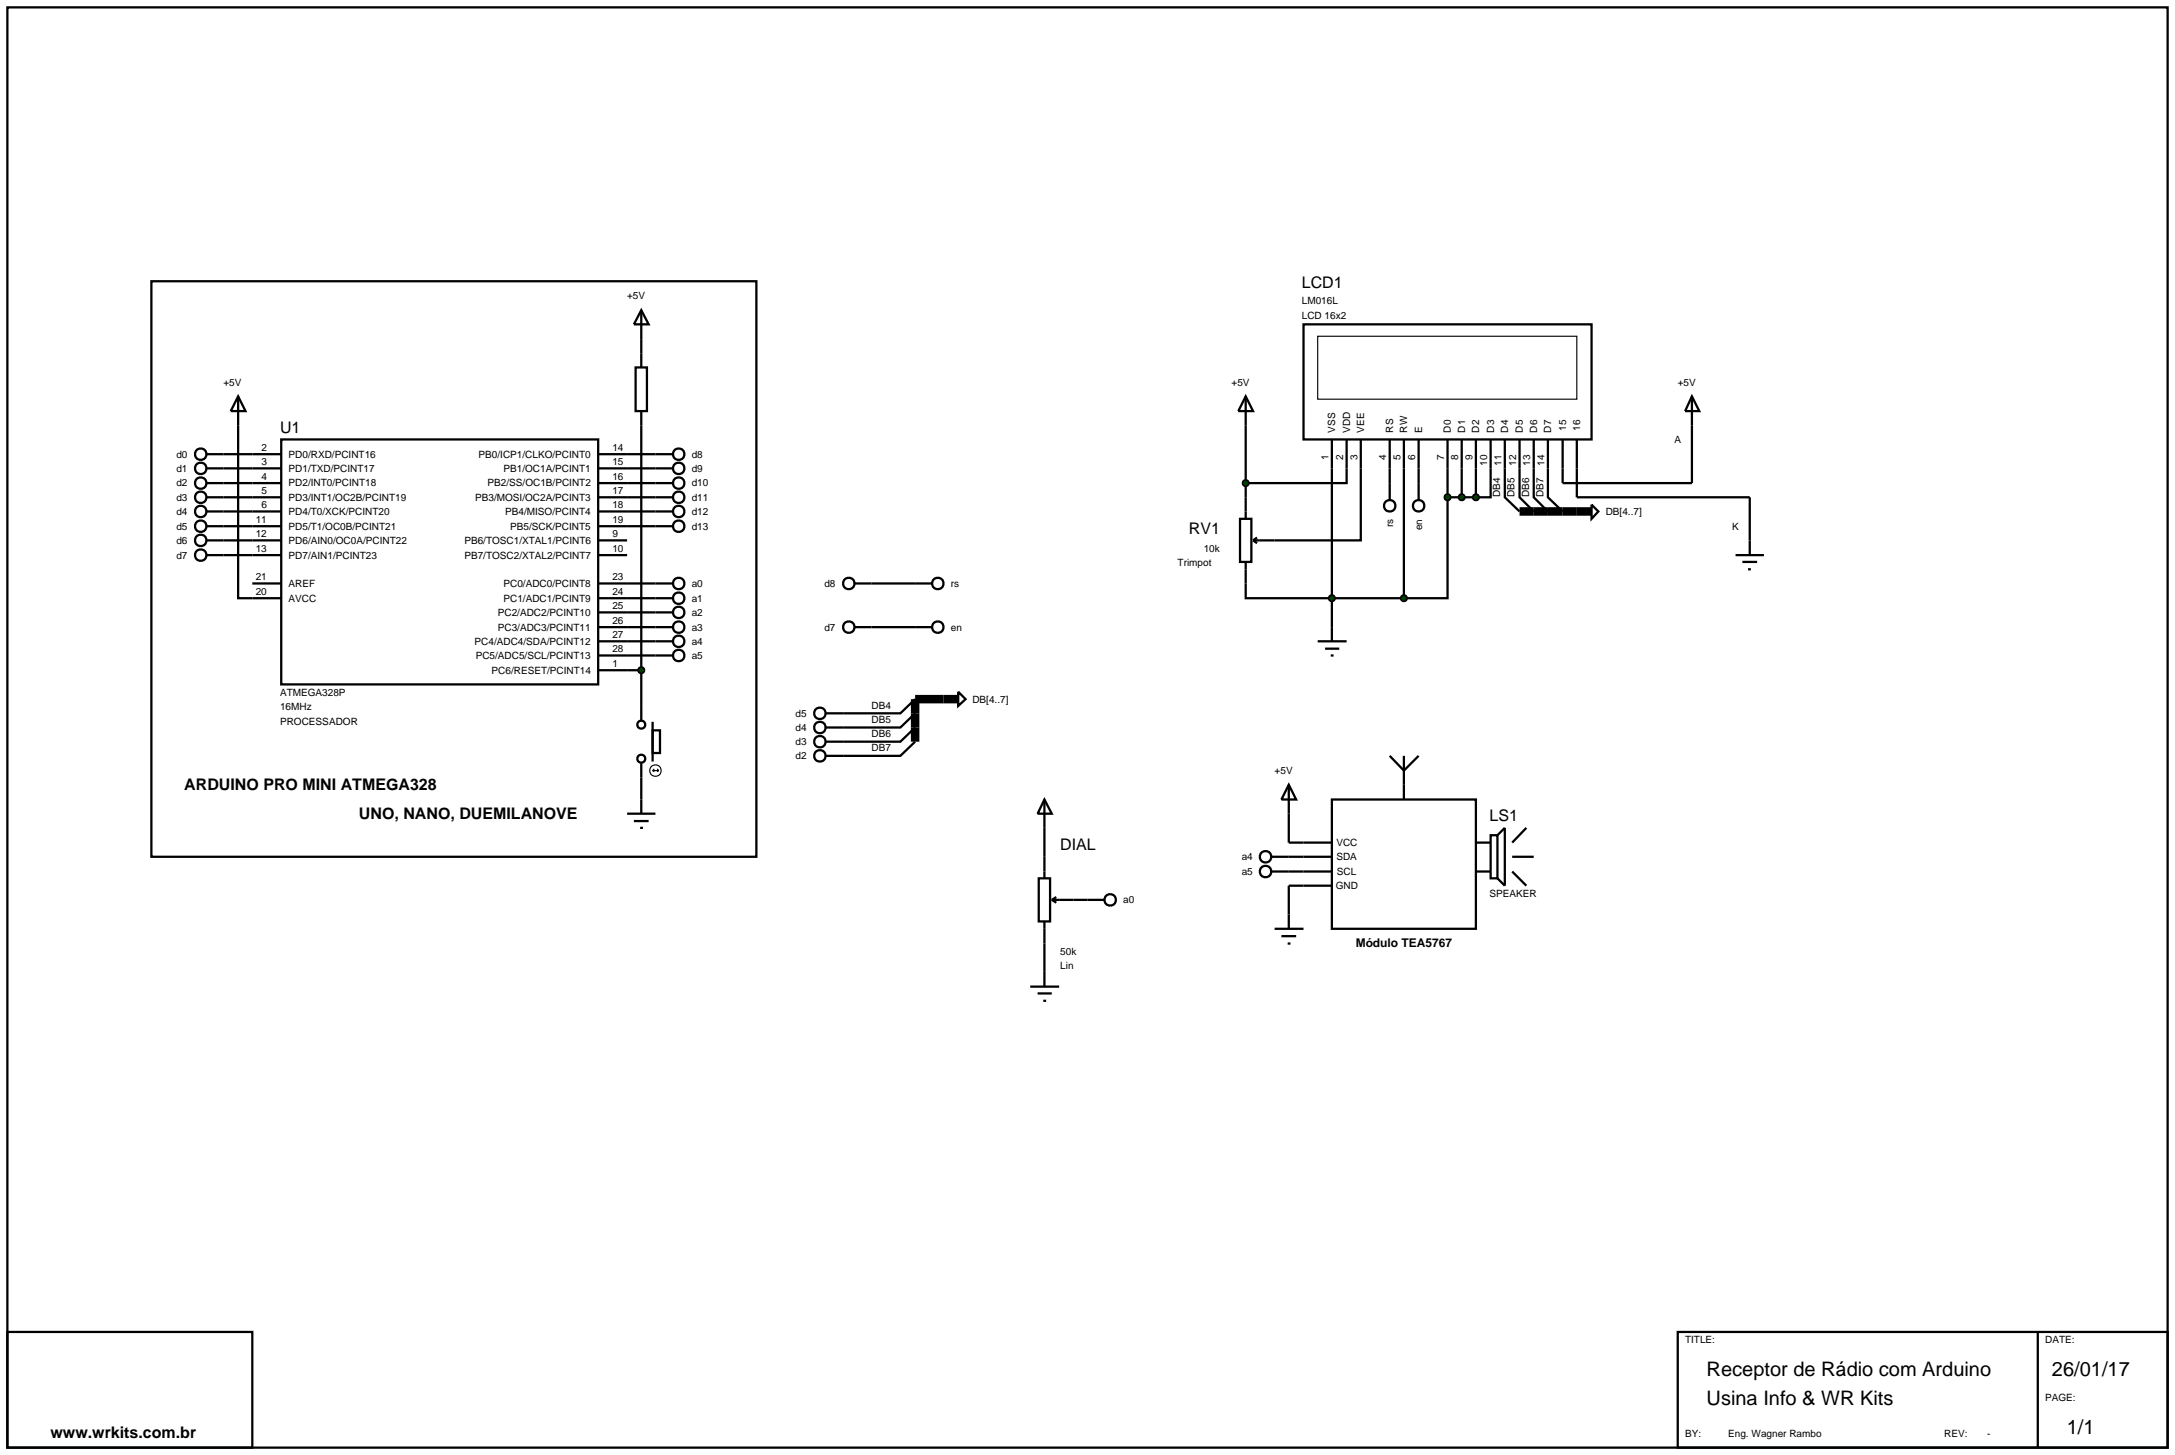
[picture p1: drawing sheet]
<svg xmlns="http://www.w3.org/2000/svg" width="384mm" height="257mm" viewBox="0 0 384 257" stroke-linecap="round" stroke-linejoin="round" font-family="sans-serif">
<g fill="none" stroke="#000" stroke-width=".4">
<path d="M1.3 1.3h381v254h-381zM26.7 49.6h106.7v101.5h-106.7zM113.1 59.8v5M42 69.9v35.6h7.6M42 69.9l1.3 2.6h-2.6zM49.6 77.5h55.9v43.2h-55.9zM112.1 64.8h2v7.7h-2zM113.1 72.5v54.6M219.7 75v12.7M36.4 80.1h13.2M36.4 82.6h13.2M36.4 87.7h13.2"/>
<path d="M36.4 85.2h13.2M36.4 90.2h13.2M36.4 92.8h13.2M36.4 95.3h13.2M36.4 97.9h13.2M105.5 80.1h13.2M105.5 82.6h13.2M105.5 87.7h13.2M105.5 85.2h13.2M105.5 90.2h13.2M105.5 92.8h13.2M105.5 95.3h5.1"/>
<path d="M105.5 97.9h5.1M234.9 82.6v28M237.5 82.6v2.6h-17.8M240 82.6v12.7h-15.2M245.1 82.6v2.6M247.6 82.6v22.9M250.2 82.6v2.6M255.3 87.7v17.8h-7.7M255.3 87.7h5M255.3 82.6v5.1M257.8 82.6v5.1M260.3 82.6v5.1"/>
<path d="M262.9 82.6v5.1h-2.6M265.4 82.6v5.1l2.6 2.5M268 82.6v5.1l2.5 2.5M270.5 82.6v5.1l2.5 2.5M273 82.6v5.1l2.6 2.5M44.5 102.9h5.1M105.5 102.9h13.2M105.5 105.5h13.2M105.5 108h13.2M105.5 110.6h13.2M105.5 113.1h13.2M105.5 115.6h13.2"/>
<path d="M105.5 118.2h7.6M153.7 102.9h7.7M153.7 110.6h7.7M219.7 102.9v2.6h27.9M113.1 134.6v8.9M115.1 128.8h1.3v4h-1.3zM115.1 127.3v7M161.4 130.8l-2.6 2.5h-10.1M161.4 128.3l-2.6 2.5h-10.1M161.4 125.8l-2.6 2.5h-10.1M161.4 123.3l-2.6 2.5h-10.1M110.6 143.5h5"/>
<path d="M111.8 144.8h2.6M112.9 146h.5M184.2 146v5.1M189.3 158.7h2.5M184.2 166.4v5M1.3 234.9h43.2v20.4h-43.2zM295.9 234.9h86.4v20.4h-86.4zM359.4 234.9v20.4"/>
<circle cx="35.4" cy="92.8" r="1.01"/>
<circle cx="35.4" cy="90.2" r="1.01"/>
<circle cx="35.4" cy="80.1" r="1.01"/>
<circle cx="35.4" cy="85.2" r="1.01"/>
<circle cx="35.4" cy="97.9" r="1.01"/>
<circle cx="35.4" cy="87.7" r="1.01"/>
<circle cx="35.4" cy="82.6" r="1.01"/>
<circle cx="35.4" cy="95.3" r="1.01"/>
<circle cx="119.7" cy="87.7" r="1.01"/>
<circle cx="119.7" cy="82.6" r="1.01"/>
<circle cx="119.7" cy="85.2" r="1.01"/>
<circle cx="119.7" cy="92.8" r="1.01"/>
<circle cx="119.7" cy="80.1" r="1.01"/>
<circle cx="119.7" cy="90.2" r="1.01"/>
<circle cx="119.7" cy="113.1" r="1.01"/>
<circle cx="119.7" cy="108" r="1.01"/>
<circle cx="119.7" cy="110.6" r="1.01"/>
<circle cx="119.7" cy="115.6" r="1.01"/>
<circle cx="119.7" cy="102.9" r="1.01"/>
<circle cx="119.7" cy="105.5" r="1.01"/>
<circle cx="113.1" cy="127.8" r=".7"/>
<circle cx="113.1" cy="133.8" r=".7"/>
</g>
<path d="M268 90.2h10.1M166.4 123.3h-5v7.5" fill="none" stroke="#000" stroke-width="1.5" stroke-linecap="butt"/>
<g fill="none" stroke="#000" stroke-width=".2">
<path d="M115.1 135.9h1.1M115.1 135.9l.3 .2M115.4 135.6l-.3 .3M115.9 135.6l.3 .3M116.2 135.9l-.3 .2"/>
<circle cx="115.6" cy="135.9" r="1.01"/>
</g>
<path d="M112.8 117.8l.3-.1-.5 .5zM113.1 117.7l.3 .1 .2 .4zM113.1 118.7l.5-.5-.2 .4zM112.6 118.2l.5 .5-.3-.1z" fill="#004000" stroke="#000" stroke-width=".4"/>
<path d="M112.6 118.2l.5-.5 .5 .5-.5 .5z" fill="#004000"/>
<g fill="none" stroke="#000" stroke-width=".4">
<path d="M113.1 54.7l1.3 2.5h-2.6zM113.1 54.7v5.1M229.9 57.2h50.8v20.3h-50.8zM219.7 69.9l1.3 2.6h-2.6zM219.7 69.9v5.1M234.9 77.5v5.1M237.5 77.5v5.1M240 77.5v5.1M245.1 77.5v5.1M247.6 77.5v5.1M250.2 77.5v5.1M255.3 77.5v5.1"/>
<path d="M257.8 77.5v5.1M260.3 77.5v5.1M262.9 77.5v5.1M265.4 77.5v5.1M268 77.5v5.1M270.5 77.5v5.1M273 77.5v5.1M218.7 91.5h2v7.6h-2zM219.7 87.7v3.8M219.7 99.1v3.8M221 95.3l.7 .5M221 95.3h3.8"/>
<path d="M221.7 94.8l-.7 .5M245.1 85.2v3M250.2 85.2v3M280.7 89l1.2 1.2-1.2 1.3zM232.4 113.1h5.1M233.7 114.4h2.5M234.7 115.6h.5M234.9 110.6v2.5"/>
<circle cx="245.1" cy="89.2" r="1.01"/>
<circle cx="250.2" cy="89.2" r="1.01"/>
</g>
<path d="M232.4 59.3h45.7v11.1h-45.7z" fill="none" stroke="#000" stroke-width=".2"/>
<path d="M278.1 90.2h2.6" fill="none" stroke="#000" stroke-width="1.5" stroke-linecap="butt"/>
<g fill="#004000" stroke="#000" stroke-width=".4">
<path d="M219.4 84.8l.3-.1-.5 .5zM219.7 84.7l.4 .2 .1 .3zM219.7 85.7l.5-.5-.1 .3zM219.2 85.2l.5 .5-.3-.1z"/>
<path d="M234.5 105.2l.4-.2-.5 .5zM234.9 105l.3 .1 .2 .4zM234.9 106l.5-.5-.2 .4zM234.4 105.5l.5 .5-.4-.2z"/>
</g>
<g fill="#004000">
<path d="M219.7 84.7l.5 .5-.5 .5-.5-.5z"/>
<path d="M234.4 105.5l.5-.5 .5 .5-.5 .5z"/>
</g>
<path d="M278.1 77.5v10.2h30.5v10.2M298.4 69.9l1.3 2.6h-2.5zM298.4 69.9v15.3h-22.8v-7.7M306.1 97.9h5M307.3 99.1h2.6M308.3 100.4h.5" fill="none" stroke="#000" stroke-width=".4"/>
<g fill="#004000" stroke="#000" stroke-width=".4">
<path d="M254.9 87.4l.4-.2-.5 .5zM255.3 87.2l.4 .2 .1 .3zM255.8 87.7l-.1 .3-.4 .2zM254.8 87.7l.5 .5-.4-.2z"/>
<path d="M257.4 87.4l.4-.2-.5 .5zM257.8 87.2l.4 .2 .1 .3zM258.3 87.7l-.1 .3-.4 .2zM257.3 87.7l.5 .5-.4-.2z"/>
<path d="M259.9 87.4l.4-.2-.5 .5zM260.3 87.2l.3 .1 .2 .4zM260.3 88.2l.5-.5-.1 .3zM259.8 87.7l.5 .5-.4-.2z"/>
<path d="M247.2 105.2l.4-.2-.5 .5zM247.6 105l.3 .1 .2 .4zM247.6 106l.5-.5-.2 .4zM247.1 105.5l.5 .5-.4-.2z"/>
</g>
<g fill="#004000">
<path d="M254.8 87.7l.5-.5 .5 .5-.5 .5z"/>
<path d="M257.3 87.7l.5-.5 .5 .5-.5 .5z"/>
<path d="M259.8 87.7l.5-.5 .5 .5-.5 .5z"/>
<path d="M247.1 105.5l.5-.5 .5 .5-.5 .5z"/>
</g>
<g fill="none" stroke="#000" stroke-width=".4">
<path d="M150.7 102.9h3M150.7 110.6h3M161.4 102.9h3M161.4 110.6h3M145.6 133.3h3.1M145.6 130.8h3.1M145.6 128.3h3.1M145.6 125.8h3.1M169 122l1.3 1.3-1.3 1.2zM227.3 138.4l1.3 2.6h-2.6zM227.3 138.4v10.2h7.6M245.1 133.3l2.5 2.6 2.6-2.6"/>
<path d="M247.6 133.3v7.7M183.2 154.9h2v7.6h-2zM184.2 141l1.3 2.5h-2.5zM184.2 141v5M184.2 151.1v3.8M185.5 158.7l.8 .5M185.5 158.7h3.8M186.3 158.2l-.8 .5M191.8 158.7h3M224.3 151.1h10.6M224.3 153.7h10.6M234.9 141h25.4v22.8h-25.4z"/>
<path d="M234.9 156.2h-7.6v7.6M260.3 148.6h2.6M260.3 153.7h2.6M262.9 147.3h1.2v7.6h-1.2zM264.1 147.3l1.3-1.3v10.2l-1.3-1.3M266.7 151.1h3.8M266.7 153.7l2.5 2.5M269.2 146l-2.5 2.6M181.7 174h5.1M183 175.2h2.5M184 176.5h.5M184.2 162.5v3.9"/>
<path d="M184.2 171.4v2.6M224.8 163.8h5.1M226 165.1h2.6M227.1 166.4h.5"/>
<circle cx="149.7" cy="102.9" r="1.01"/>
<circle cx="149.7" cy="110.6" r="1.01"/>
<circle cx="165.4" cy="110.6" r="1.01"/>
<circle cx="165.4" cy="102.9" r="1.01"/>
<circle cx="144.6" cy="128.3" r="1.01"/>
<circle cx="144.6" cy="133.3" r="1.01"/>
<circle cx="144.6" cy="125.8" r="1.01"/>
<circle cx="144.6" cy="130.8" r="1.01"/>
<circle cx="195.8" cy="158.7" r="1.01"/>
<circle cx="223.2" cy="153.7" r="1.01"/>
<circle cx="223.2" cy="151.1" r="1.01"/>
</g>
<path d="M166.4 123.3h2.6" fill="none" stroke="#000" stroke-width="1.5" stroke-linecap="butt"/>
<g font-size="3.5">
<text x="301" y="242.7">Receptor de Rádio com Arduino</text>
<text x="361.9" y="242.7">26/01/17</text>
<text x="301" y="247.8">Usina Info &amp; WR Kits</text>
<text x="364.5" y="252.9">1/1</text>
</g>
<g font-size="2.8">
<text x="229.6" y="50.9">LCD1</text>
<text x="49.4" y="76.4">U1</text>
<text x="209.7" y="94.2">RV1</text>
<text x="32.5" y="139.3">ARDUINO PRO MINI ATMEGA328</text>
<text x="63.3" y="144.4">UNO, NANO, DUEMILANOVE</text>
<text x="187" y="150">DIAL</text>
<text x="262.7" y="144.9">LS1</text>
<text x="8.9" y="253.6">www.wrkits.com.br</text>
</g>
<text font-size="2.1" x="239.1" y="167">Módulo TEA5767</text>
<g font-size="1.8">
<text x="110.6" y="52.7">+5V</text>
<text x="229.6" y="53.7">LM016L</text>
<text x="229.6" y="56.3">LCD 16x2</text>
<text x="39.4" y="68">+5V</text>
<text x="217.2" y="68">+5V</text>
<text x="295.9" y="68">+5V</text>
<text x="235.5" y="76.3" transform="rotate(-90 235.5 76.3)">VSS</text>
<text x="238.1" y="76.3" transform="rotate(-90 238.1 76.3)">VDD</text>
<text x="240.6" y="76.3" transform="rotate(-90 240.6 76.3)">VEE</text>
<text x="245.7" y="76.3" transform="rotate(-90 245.7 76.3)">RS</text>
<text x="248.2" y="76.3" transform="rotate(-90 248.2 76.3)">RW</text>
<text x="250.8" y="76.3" transform="rotate(-90 250.8 76.3)">E</text>
<text x="255.9" y="76.3" transform="rotate(-90 255.9 76.3)">D0</text>
<text x="258.4" y="76.3" transform="rotate(-90 258.4 76.3)">D1</text>
<text x="260.9" y="76.3" transform="rotate(-90 260.9 76.3)">D2</text>
<text x="263.5" y="76.3" transform="rotate(-90 263.5 76.3)">D3</text>
<text x="266" y="76.3" transform="rotate(-90 266 76.3)">D4</text>
<text x="268.6" y="76.3" transform="rotate(-90 268.6 76.3)">D5</text>
<text x="271.1" y="76.3" transform="rotate(-90 271.1 76.3)">D6</text>
<text x="273.6" y="76.3" transform="rotate(-90 273.6 76.3)">D7</text>
<text x="276.2" y="76" transform="rotate(-90 276.2 76)">15</text>
<text x="278.7" y="76" transform="rotate(-90 278.7 76)">16</text>
<text x="31.1" y="80.7">d0</text>
<text x="31.1" y="83.2">d1</text>
<text x="46.1" y="82">3</text>
<text x="46.1" y="79.5">2</text>
<text x="50.9" y="83.2">PD1/TXD/PCINT17</text>
<text x="50.9" y="80.7">PD0/RXD/PCINT16</text>
<text x="84.4" y="80.7">PB0/ICP1/CLKO/PCINT0</text>
<text x="88.8" y="83.2">PB1/OC1A/PCINT1</text>
<text x="108" y="79.5">14</text>
<text x="108" y="82">15</text>
<text x="122" y="80.7">d8</text>
<text x="122" y="83.2">d9</text>
<text x="234.3" y="81.1" transform="rotate(-90 234.3 81.1)">1</text>
<text x="236.9" y="81.1" transform="rotate(-90 236.9 81.1)">2</text>
<text x="239.4" y="81.1" transform="rotate(-90 239.4 81.1)">3</text>
<text x="244.5" y="81.1" transform="rotate(-90 244.5 81.1)">4</text>
<text x="247" y="81.1" transform="rotate(-90 247 81.1)">5</text>
<text x="249.6" y="81.1" transform="rotate(-90 249.6 81.1)">6</text>
<text x="254.7" y="81.1" transform="rotate(-90 254.7 81.1)">7</text>
<text x="257.2" y="81.1" transform="rotate(-90 257.2 81.1)">8</text>
<text x="259.7" y="81.1" transform="rotate(-90 259.7 81.1)">9</text>
<text x="262.3" y="82.1" transform="rotate(-90 262.3 82.1)">10</text>
<text x="264.8" y="82.1" transform="rotate(-90 264.8 82.1)">11</text>
<text x="267.4" y="82.1" transform="rotate(-90 267.4 82.1)">12</text>
<text x="269.9" y="82.1" transform="rotate(-90 269.9 82.1)">13</text>
<text x="272.4" y="82.1" transform="rotate(-90 272.4 82.1)">14</text>
<text x="295.3" y="78.1">A</text>
<text x="31.1" y="88.3">d3</text>
<text x="31.1" y="85.8">d2</text>
<text x="46.1" y="89.6">6</text>
<text x="46.1" y="87.1">5</text>
<text x="46.1" y="84.6">4</text>
<text x="50.9" y="88.3">PD3/INT1/OC2B/PCINT19</text>
<text x="50.9" y="85.8">PD2/INT0/PCINT18</text>
<text x="83.8" y="88.3">PB3/MOSI/OC2A/PCINT3</text>
<text x="86" y="85.8">PB2/SS/OC1B/PCINT2</text>
<text x="108" y="87.1">17</text>
<text x="108" y="84.6">16</text>
<text x="108" y="89.6">18</text>
<text x="122" y="85.8">d10</text>
<text x="122" y="88.3">d11</text>
<text x="264.6" y="87.7" transform="rotate(-90 264.6 87.7)">DB4</text>
<text x="267.1" y="87.7" transform="rotate(-90 267.1 87.7)">DB5</text>
<text x="269.7" y="87.7" transform="rotate(-90 269.7 87.7)">DB6</text>
<text x="272.2" y="87.7" transform="rotate(-90 272.2 87.7)">DB7</text>
<text x="31.1" y="90.8">d4</text>
<text x="31.1" y="93.4">d5</text>
<text x="31.1" y="95.9">d6</text>
<text x="45.1" y="94.7">12</text>
<text x="45.1" y="92.2">11</text>
<text x="50.9" y="95.9">PD6/AIN0/OC0A/PCINT22</text>
<text x="50.9" y="93.4">PD5/T1/OC0B/PCINT21</text>
<text x="50.9" y="90.8">PD4/T0/XCK/PCINT20</text>
<text x="81.9" y="95.9">PB6/TOSC1/XTAL1/PCINT6</text>
<text x="89.1" y="90.8">PB4/MISO/PCINT4</text>
<text x="90" y="93.4">PB5/SCK/PCINT5</text>
<text x="108" y="92.2">19</text>
<text x="108" y="94.7">9</text>
<text x="122" y="90.8">d12</text>
<text x="122" y="93.4">d13</text>
<text x="245.7" y="93" transform="rotate(-90 245.7 93)">rs</text>
<text x="250.8" y="93.5" transform="rotate(-90 250.8 93.5)">en</text>
<text x="283.2" y="90.8">DB[4..7]</text>
<text x="305.5" y="93.4">K</text>
<text x="31.1" y="98.5">d7</text>
<text x="45.1" y="97.3">13</text>
<text x="50.9" y="98.5">PD7/AIN1/PCINT23</text>
<text x="81.9" y="98.5">PB7/TOSC2/XTAL2/PCINT7</text>
<text x="108" y="97.3">10</text>
<text x="207.7" y="99.9">Trimpot</text>
<text x="212.3" y="97.3">10k</text>
<text x="45.1" y="104.9">20</text>
<text x="45.1" y="102.3">21</text>
<text x="50.9" y="106.1">AVCC</text>
<text x="50.9" y="103.5">AREF</text>
<text x="88.8" y="106.1">PC1/ADC1/PCINT9</text>
<text x="88.8" y="103.5">PC0/ADC0/PCINT8</text>
<text x="108" y="107.4">25</text>
<text x="108" y="104.9">24</text>
<text x="108" y="102.3">23</text>
<text x="122" y="103.5">a0</text>
<text x="122" y="106.1">a1</text>
<text x="145.4" y="103.5">d8</text>
<text x="167.7" y="103.5">rs</text>
<text x="83.7" y="113.7">PC4/ADC4/SDA/PCINT12</text>
<text x="87.8" y="111.2">PC3/ADC3/PCINT11</text>
<text x="87.8" y="108.6">PC2/ADC2/PCINT10</text>
<text x="108" y="112.5">27</text>
<text x="108" y="110">26</text>
<text x="122" y="108.6">a2</text>
<text x="122" y="111.2">a3</text>
<text x="122" y="113.7">a4</text>
<text x="145.4" y="111.2">d7</text>
<text x="167.7" y="111.2">en</text>
<text x="83.9" y="116.2">PC5/ADC5/SCL/PCINT13</text>
<text x="86.7" y="118.8">PC6/RESET/PCINT14</text>
<text x="108" y="117.6">1</text>
<text x="108" y="115">28</text>
<text x="122" y="116.2">a5</text>
<text x="49.4" y="122.7">ATMEGA328P</text>
<text x="49.4" y="125.3">16MHz</text>
<text x="153.7" y="125">DB4</text>
<text x="171.5" y="123.9">DB[4..7]</text>
<text x="49.4" y="127.8">PROCESSADOR</text>
<text x="140.3" y="131.4">d3</text>
<text x="140.3" y="128.9">d4</text>
<text x="140.3" y="126.4">d5</text>
<text x="153.7" y="130">DB6</text>
<text x="153.7" y="127.5">DB5</text>
<text x="140.3" y="133.9">d2</text>
<text x="153.7" y="132.5">DB7</text>
<text x="224.8" y="136.5">+5V</text>
<text x="235.7" y="149.2">VCC</text>
<text x="219" y="151.7">a4</text>
<text x="219" y="154.3">a5</text>
<text x="235.7" y="151.7">SDA</text>
<text x="235.8" y="154.3">SCL</text>
<text x="198.1" y="159.3">a0</text>
<text x="235.6" y="156.8">GND</text>
<text x="262.7" y="158.2">SPEAKER</text>
<text x="187" y="168.4">50k</text>
<text x="187" y="170.9">Lin</text>
<text x="297.2" y="236.9">TITLE:</text>
<text x="360.7" y="236.9">DATE:</text>
<text x="360.7" y="247">PAGE:</text>
<text x="297.2" y="253.4">BY:</text>
<text x="304.8" y="253.4">Eng. Wagner Rambo</text>
<text x="342.9" y="253.4">REV:</text>
<text x="350.5" y="253.4">-</text>
</g>
</svg>
